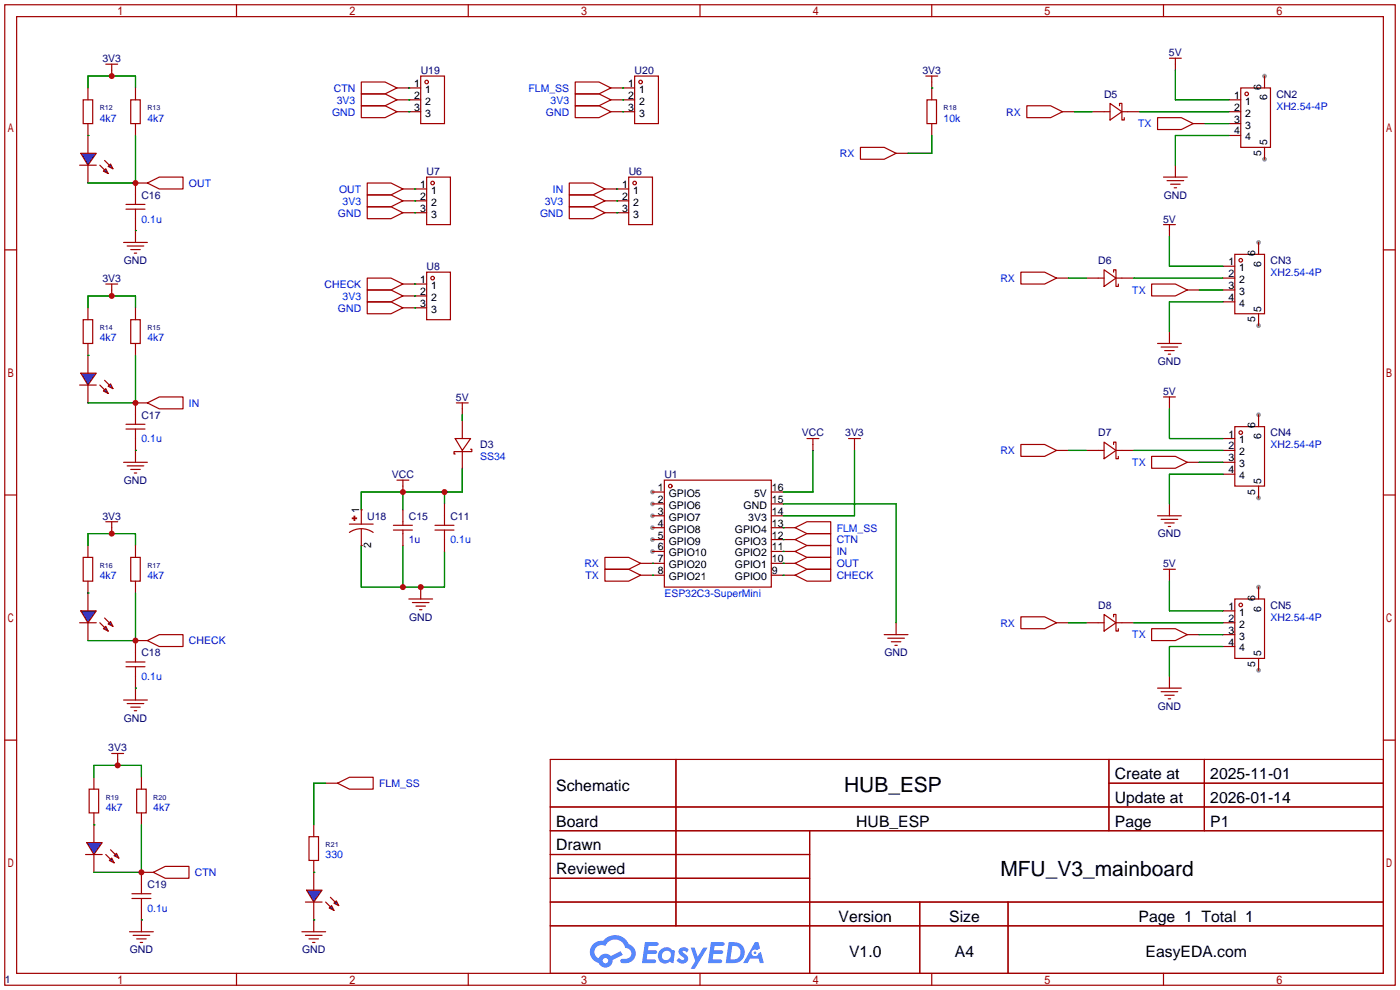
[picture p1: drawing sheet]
<svg xmlns="http://www.w3.org/2000/svg" width="299mm" height="212mm" viewBox="0 0 299 212" stroke-linecap="round" stroke-linejoin="round" font-family="sans-serif">
<g fill="#999">
<circle cx="139.4" cy="105.2" r=".51"/>
<circle cx="139.4" cy="107.7" r=".51"/>
<circle cx="139.4" cy="110.2" r=".51"/>
<circle cx="139.4" cy="112.8" r=".51"/>
<circle cx="139.4" cy="115.3" r=".51"/>
<circle cx="139.4" cy="117.9" r=".51"/>
<circle cx="270.3" cy="34" r=".51"/>
<circle cx="270.3" cy="16.3" r=".51"/>
<circle cx="269" cy="69.6" r=".51"/>
<circle cx="269" cy="51.8" r=".51"/>
<circle cx="269" cy="106.4" r=".51"/>
<circle cx="269" cy="88.6" r=".51"/>
<circle cx="269" cy="143.3" r=".51"/>
<circle cx="269" cy="125.5" r=".51"/>
</g>
<g fill="none" stroke="#a10000" stroke-width=".25">
<path d="M1 1h297.2v209.6h-297.2zM3.6 3.6h292.1v204.4h-292.1zM50.5 1v2.6M100.1 1v2.6M149.6 1v2.6M199.1 1v2.6M248.7 1v2.6M1 53.4h2.6M295.7 53.4h2.5M1 105.8h2.6M295.7 105.8h2.5M1 158.2h2.6"/>
<path d="M295.7 158.2h2.5M117.6 162.3h178.1v45.7h-178.1zM117.6 172.5h178.1M117.6 177.5h178.1M144.5 162.3v35.6M173 177.5v30.5M237 162.3v15.2M237 167.4h58.7M257.4 162.3v15.2M117.6 182.6h55.4M117.6 192.8h178.1M117.6 187.7h55.4"/>
<path d="M117.6 197.9h178.1M196.6 192.8v15.2M215.4 192.8v15.2M50.5 208v2.6M100.1 208v2.6M149.6 208v2.6M199.1 208v2.6M248.7 208v2.6"/>
</g>
<g fill="#5487ff">
<path d="M145.3 202.7a1.3 1.3 0 0 1 1.9 .3l-.4 .6a.54 .54 0 0 0-.9-.2l.1 .2a1.34 1.34 0 0 1 .9 1.8 1.47 1.47 0 0 1-2.3-.1l.5-.6 .8 .5a.31 .31 0 0 0 .4-.3 .31 .31 0 0 0-.3-.4 1.12 1.12 0 0 1-.7-1.8z"/>
<path d="M147.6 202.5h.9l.6 2 1.2-2h.9l-2.7 4.6h-.9l1-1.7z"/>
<path d="M137.8 201.4h1.7a1.31 1.31 0 0 1 1.2 .2 .4 .4 0 0 1-.3 .5l-1.8 .1-.1 .9h1.6a.4 .4 0 0 1 .4 .4 .4 .4 0 0 1-.5 .4h-1.6l-.2 1.2h1.4a.46 .46 0 0 1 .5 0 .46 .46 0 0 1 .1 .5l-.4 .2h-2.6z"/>
<path d="M151.9 201.4h1.7a1.32 1.32 0 0 1 1.2 .2 .39 .39 0 0 1-.3 .5l-1.8 .1-.1 .9h1.6a.4 .4 0 0 1 .4 .4 .4 .4 0 0 1-.4 .4h-1.7l-.2 1.2h1.4a.46 .46 0 0 1 .5 0 .46 .46 0 0 1 .1 .5l-.4 .2h-2.6z"/>
<path d="M161.3 201.4h.8l.3 1.3-.6 .4a.75 .75 0 0 0-1.1 .3 .75 .75 0 0 0 .5 1 .75 .75 0 0 0 .9-.7l.5-.2 .6 2.3h-.8l-.3-.9h-1.8l-.5 .9h-1z"/>
<path d="M155.7 201.4l-.6 4.4h1.5a2.27 2.27 0 0 0 2.6-2.2 2.27 2.27 0 0 0-2.7-2.2zM156.5 202.1a1.5 1.5 0 0 1 1.8 1.6 1.5 1.5 0 0 1-1.9 1.4h-.3z"/>
<path d="M141.2 203a1.6 1.6 0 0 0-.3 2.3 1.6 1.6 0 0 0 2.3 .2l.7 .3 .3-2.4-.1-.3-.5-.1a1.58 1.58 0 0 0-2.4 0zM141.8 203.5a.98 .98 0 0 1 1.6 .4 .98 .98 0 0 1-1.1 1.3 .94 .94 0 0 1-.9-.7 .94 .94 0 0 1 .4-1z"/>
<path d="M126.8 201.8a2.37 2.37 0 0 0 1.1 4 1.54 1.54 0 0 0 1.8 1 1.54 1.54 0 0 0 1.2-1.6l2.2-1.1-.5-.8-2 1a1.57 1.57 0 0 0-2.7 .5 1.5 1.5 0 0 1-.7-2.1 1.5 1.5 0 0 1 2.2-.5 2.23 2.23 0 0 1 2.3-1.4 2.23 2.23 0 0 1 2 1.8 1.16 1.16 0 0 1 1.2 1.1 1.16 1.16 0 0 1-1.1 1.2h-.7a.47 .47 0 0 0-.5 .4 .47 .47 0 0 0 .4 .5 2.17 2.17 0 0 0 2.5-.9 2.17 2.17 0 0 0-.3-2.7l-.8-.4a3.2 3.2 0 0 0-5.5-.7l-1.1 .1zM128.8 205.3a.6 .6 0 0 1 1.2 0 .6 .6 0 0 1-1.2 0z"/>
<circle cx="161.4" cy="203.6" r=".28"/>
</g>
<g fill="none" stroke="#a10000" stroke-width=".25">
<path d="M17 35.3h3.6M18.8 29v3.8M18.8 35.3v3.8M78.5 39.1h5.1l2.5 1.3-2.5 1.3h-5.1zM91.2 37.8h5.1v10.2h-5.1zM121.7 39.1h5l2.6 1.3-2.6 1.3h-5zM134.4 37.8h5v10.2h-5zM78.5 41.7h5.1l2.5 1.2-2.5 1.3h-5.1zM78.5 44.2h5.1l2.5 1.3-2.5 1.2h-5.1zM78.5 59.4h5.1l2.5 1.3-2.5 1.3h-5.1zM86.1 40.4h5.1M86.1 42.9h5.1"/>
<path d="M86.1 45.5h5.1M91.2 58.2h5.1v10.1h-5.1zM121.7 41.7h5l2.6 1.2-2.6 1.3h-5zM121.7 44.2h5l2.6 1.3-2.6 1.2h-5zM129.3 40.4h5.1M129.3 42.9h5.1M129.3 45.5h5.1M78.5 62h5.1l2.5 1.2-2.5 1.3h-5.1zM78.5 64.5h5.1l2.5 1.3-2.5 1.3h-5.1zM86.1 60.7h5.1M86.1 63.2h5.1M86.1 65.8h5.1"/>
<path d="M97.3 93.7h3.3l-1.8 2.6zM97.5 86.1h2.6M98.8 86.1v2.5M98.8 89.9v3.8M98.8 96.3v3.8M100.6 96h.2v.5h-3.8v.5h.3M172.5 93.7h2.5M173.7 93.7v2.6M181.4 93.7h2.5M182.6 93.7v2.6M74.7 113.8a4.4 4.4 0 0 1 5.1 0M74.7 112h5.1"/>
<path d="M75.3 110.7h.9v.1h-.9zM75.7 110.3h.1v.9h-.1zM77.2 109h.1M77.2 116.6h.1M77.2 109v3M77.2 113v3.6M84.1 112.3h4M84.1 113.3h4M84.8 102.6h2.6M86.1 102.6v2.6M86.1 109v3.3M86.1 113.3v3.3"/>
<path d="M93 112.3h4M93 113.3h4M95 107.7v4.6M95 113.3v4.6M129.3 119.1h5.1l2.5 1.3-2.5 1.3h-5.1zM139.4 105.2h2.6M139.4 107.7h2.6M139.4 110.2h2.6M139.4 112.8h2.6M139.4 115.3h2.6M139.4 117.9h2.6M142 102.6h22.8v22.9h-22.8z"/>
<path d="M164.8 105.2h2.6M164.8 107.7h2.6M164.8 110.2h2.6M164.8 112.8h2.6M164.8 115.3h2.6M164.8 117.9h5.1M169.9 117.9l2.6-1.3h5v2.5h-5zM87.4 128h5.1M88.1 128.8h3.6M88.9 129.5h2M89.7 130.3h.5M89.9 125.5v2.5"/>
<path d="M129.3 121.7h5.1l2.5 1.2-2.5 1.3h-5.1zM136.9 120.4h5.1M136.9 122.9h5.1M164.8 120.4h5.1M164.8 122.9h5.1M169.9 122.9l2.6-1.2h5v2.5h-5zM169.9 120.4l2.6-1.3h5v2.6h-5zM189 135.6h5.1M189.7 136.4h3.6M190.5 137.2h2M191.3 137.9h.5M191.5 133.1v2.5"/>
<circle cx="92.5" cy="39.1" r=".38"/>
<circle cx="135.6" cy="39.1" r=".38"/>
<circle cx="92.5" cy="59.4" r=".38"/>
<circle cx="143.3" cy="103.9" r=".38"/>
</g>
<g fill="none" stroke="#008700" stroke-width=".25">
<path d="M88.6 40.4h.1M88.6 42.9h.1M88.6 45.5h.1M131.8 40.4h.1M131.8 42.9h.1M131.8 45.5h.1M88.6 60.7h.1M88.6 63.2h.1M88.6 65.8h.1M98.8 88.6v1.3M173.7 96.3v8.9h-6.3M182.6 96.3v13.9h-15.2"/>
<path d="M77.2 116.6v8.9h17.8v-7.6M86.1 105.2v3.8M86.1 116.6v8.9M95 105.2v2.5M98.8 100.1v5.1h-21.6v3.8M167.4 117.9h.1M167.4 107.7h24.1v25.4M139.4 120.4h.1M139.4 122.9h.1M167.4 122.9h.1M167.4 120.4h.1"/>
</g>
<g fill="#00f" stroke="#a10000" stroke-width=".25">
<path d="M17.3 32.8h3.3l-1.8 2.5z"/>
<path d="M23.1 35.6l.5-.5 .5 1z"/>
<path d="M22.1 36.6l.5-.5 .5 1z"/>
</g>
<g fill="none" stroke="#a10000" stroke-width=".25">
<path d="M18.8 18.8v2.5M22.6 13.7h2.5M23.9 13.7v2.6M29 18.8v2.5M17.8 21.3h2v5.1h-2zM18.8 26.4v2.6M21.3 35.3l1.1 1M22.4 34.3l1 1M27.9 21.3h2.1v5.1h-2.1zM29 26.4v2.6M29 39.1h2.5M31.5 39.1l2.5-1.3h5.1v2.6h-5.1z"/>
<path d="M18.8 75.9v3.9M17 82.3h3.6M18.8 82.3v3.8"/>
</g>
<path d="M18.8 18.8v-2.5h10.2v2.5M18.8 29h.1M29 29v10.1h-10.2" fill="none" stroke="#008700" stroke-width=".25"/>
<g fill="#00f" stroke="#a10000" stroke-width=".25">
<path d="M17.3 79.8h3.3l-1.8 2.5z"/>
<path d="M23.1 82.5l.5-.5 .5 1.1z"/>
<path d="M22.1 83.6l.5-.5 .5 1z"/>
</g>
<g fill="none" stroke="#a10000" stroke-width=".25">
<path d="M17.8 68.3h2v5.1h-2zM18.8 65.8v2.5M18.8 73.4v2.5M22.6 60.7h2.5M23.9 60.7v2.5M27.9 68.3h2.1v5.1h-2.1zM29 65.8v2.5M29 73.4v2.5M21.3 82.3l1.1 1M22.4 81.3l1 1M29 86.1h2.5M31.5 86.1l2.5-1.3h5.1v2.6h-5.1z"/>
<path d="M17 133.1h3.6M18.8 126.7v3.9M18.8 133.1v3.8"/>
</g>
<path d="M18.8 75.9h.1M18.8 65.8v-2.6h10.2v2.6M29 75.9v10.2h-10.2" fill="none" stroke="#008700" stroke-width=".25"/>
<g fill="#00f" stroke="#a10000" stroke-width=".25">
<path d="M17.3 130.6h3.3l-1.8 2.5z"/>
<path d="M23.1 133.4l.5-.6 .5 1.1z"/>
<path d="M22.1 134.4l.5-.5 .5 1z"/>
</g>
<g fill="none" stroke="#a10000" stroke-width=".25">
<path d="M77.2 17.5h5.1l2.5 1.3-2.5 1.3h-5.1zM84.8 18.8h5.1M89.9 16.3h5.1v10.1h-5.1zM122.9 17.5h5.1l2.6 1.3-2.6 1.3h-5.1zM130.6 18.8h5M135.6 16.3h5.1v10.1h-5.1zM197.9 16.3h2.5M199.1 16.3v5M249.9 12.4h2.6M251.2 12.4v2.6M265.2 18.8h6.3v12.7h-6.3zM270.3 16.3v2.5"/>
<path d="M29 39.1v4.6M77.2 20.1h5.1l2.5 1.2-2.5 1.3h-5.1zM77.2 22.6h5.1l2.5 1.3-2.5 1.2h-5.1zM84.8 23.9h5.1M84.8 21.3h5.1M122.9 20.1h5.1l2.6 1.2-2.6 1.3h-5.1zM122.9 22.6h5.1l2.6 1.3-2.6 1.2h-5.1zM130.6 23.9h5M130.6 21.3h5M183.9 31.5h5.1l2.5 1.3-2.5 1.2h-5.1zM191.5 32.8h2.6M198.1 21.3h2.1v5.1h-2.1z"/>
<path d="M199.1 26.4v2.6M219.5 22.6h5l2.6 1.3-2.6 1.2h-5zM227.1 23.9h2.5M233.4 23.9h3.8M237.2 22.1l2.6 1.8-2.6 1.8zM239.3 22.6v-.5h.5v3.6h.5v-.6M239.8 23.9h3.8M247.4 25.1h5.1l2.5 1.3-2.5 1.3h-5.1zM248.7 37.8h5M249.4 38.6h3.6M250.2 39.4h2M251.2 35.3v2.5"/>
<path d="M255 26.4h2.6M262.6 23.9h2.6M262.6 26.4h2.6M262.6 21.3h2.6M262.6 29h2.6M270.3 31.5v2.5M26.4 51.8h5.1M26.9 43.7h4.1M26.9 44.7h4.1M27.2 52.6h3.5M27.9 53.3h2.1M28.7 54.1h.5"/>
<path d="M29 44.7v7.1M218.2 58.2h5.1l2.5 1.2-2.5 1.3h-5.1zM225.8 59.4h2.5M232.2 59.4h3.8M236 57.7l2.5 1.7-2.5 1.8zM238 58.2v-.5h.5v3.5h.5v-.5M238.5 59.4h3.8M248.7 48h2.5M249.9 48v2.5M251 40.1h.5M261.4 59.4h2.5M261.4 56.9h2.5"/>
<path d="M263.9 54.4h6.4v12.7h-6.4zM269 51.8v2.6M246.1 60.7h5.1l2.5 1.3-2.5 1.2h-5.1zM247.4 73.4h5.1M248.2 74.2h3.5M248.9 74.9h2.1M249.7 75.7h.5M249.9 70.9v2.5M253.7 62h2.6M261.4 62h2.5M261.4 64.5h2.5M269 67.1v2.5"/>
<path d="M26.4 98.8h5.1M26.9 90.7h4.1M26.9 91.7h4.1M27.2 99.6h3.5M29 86.1v4.6M29 91.7v7.1M218.2 95h5.1l2.5 1.3-2.5 1.2h-5.1zM225.8 96.3h2.5M232.2 96.3h3.8M236 94.5l2.5 1.8-2.5 1.7zM238 95v-.5h.5v3.5h.5v-.5M238.5 96.3h3.8"/>
<path d="M246.1 97.5h5.1l2.5 1.3-2.5 1.3h-5.1zM248.7 84.8h2.5M249.9 84.8v2.6M253.7 98.8h2.6M261.4 96.3h2.5M261.4 98.8h2.5M261.4 93.7h2.5M263.9 91.2h6.4v12.7h-6.4zM269 88.6v2.6M17.8 119.1h2v5.1h-2zM18.8 116.6v2.5M22.6 111.5h2.5"/>
<path d="M23.9 111.5v2.5M27.9 119.1h2.1v5.1h-2.1zM27.9 100.3h2.1M28.7 101.1h.5M29 116.6v2.5M167.4 115.3h2.5M167.4 112.8h2.5M169.9 115.3l2.6-1.3h5v2.6h-5zM169.9 112.8l2.6-1.3h5v2.5h-5zM247.4 110.2h5.1M248.2 111h3.5M248.9 111.8h2.1"/>
<path d="M249.7 112.5h.5M249.9 107.7v2.5M261.4 101.3h2.5M269 103.9v2.5M18.8 124.2v2.5M21.3 133.1l1.1 1M22.4 132.1l1 1M29 124.2v2.5M31.5 136.9l2.5-1.3h5.1v2.6h-5.1zM31.5 136.9h-2.5v4.6M218.2 131.8h5.1l2.5 1.3-2.5 1.3h-5.1zM225.8 133.1h2.5"/>
<path d="M232.2 133.1h3.8M236 131.3l2.5 1.8-2.5 1.8zM238 131.8v-.5h.5v3.6h.5v-.5M238.5 133.1h3.8M246.1 134.4h5.1l2.5 1.2-2.5 1.3h-5.1zM248.7 121.7h2.5M249.9 121.7v2.5M253.7 135.6h2.6M261.4 133.1h2.5M261.4 135.6h2.5M261.4 130.6h2.5M261.4 138.2h2.5"/>
<path d="M263.9 128h6.4v12.7h-6.4zM269 125.5v2.5M26.4 149.6h5.1M26.9 141.5h4.1M26.9 142.5h4.1M27.2 150.4h3.5M27.9 151.1h2.1M28.7 151.9h.5M29 142.5v7.1M247.4 147.1h5.1M248.2 147.8h3.5M248.9 148.6h2.1"/>
<path d="M249.7 149.4h.5M249.9 144.5v2.6M269 140.7v2.6M20.1 176.3v3.8M18.3 182.6h3.5M20.1 182.6v3.8"/>
<circle cx="91.2" cy="17.5" r=".38"/>
<circle cx="136.9" cy="17.5" r=".38"/>
<circle cx="266.4" cy="20.1" r=".38"/>
<circle cx="265.2" cy="55.6" r=".38"/>
<circle cx="265.2" cy="92.5" r=".38"/>
<circle cx="265.2" cy="129.3" r=".38"/>
</g>
<g fill="none" stroke="#008700" stroke-width=".25">
<path d="M87.4 18.8h.1M133.1 18.8h.1M199.1 18.8h.1M251.2 15v6.3h11.4M87.4 21.3h.1M87.4 23.9h.1M133.1 21.3h.1M133.1 23.9h.1M199.1 29v3.8h-5M229.6 23.9h3.8M243.6 23.9h19M257.6 26.4h5"/>
<path d="M262.6 29h-11.4v6.3M29 49.3h.1M228.3 59.4h3.9M242.3 59.4h19.1M249.9 50.5v6.4h11.5M256.3 62h5.1M261.4 64.5h-11.5v6.4M29 96.3h.1M228.3 96.3h3.9M242.3 96.3h19.1M249.9 87.4v6.3h11.5M256.3 98.8h5.1"/>
<path d="M18.8 116.6v-2.6h10.2v2.6M167.4 115.3h.1M167.4 112.8h.1M261.4 101.3h-11.5v6.4M18.8 126.7h.1M29 126.7v10.2h-10.2M228.3 133.1h3.9M242.3 133.1h19.1M249.9 124.2v6.4h11.5M256.3 135.6h5.1M261.4 138.2h-11.5v6.3M29 147.1h.1"/>
</g>
<g fill="#00f" stroke="#a10000" stroke-width=".25">
<path d="M18.5 180.1h3.3l-1.7 2.5z"/>
<path d="M24.9 182.4l.5 1-1-.5z"/>
<path d="M23.4 183.9l.5-.5 .5 1z"/>
</g>
<g fill="none" stroke="#a10000" stroke-width=".25">
<path d="M19 168.7h2.1v5h-2.1zM20.1 166.1v2.6M20.1 173.7v2.6M23.9 161h2.5M25.1 161v2.6M29.2 168.7h2v5h-2zM30.2 166.1v2.6M30.2 173.7v2.6M22.6 182.6l1 1M23.6 181.6l1 1M27.7 199.1h5.1M28.2 191h4.1"/>
<path d="M28.2 192h4.1M28.4 199.9h3.6M30.2 192v7.1M32.8 186.4l2.5-1.2h5.1v2.5h-5.1zM32.8 186.4h-2.6v4.6M65.3 192.8h3.5M67.1 186.4v3.8M67.1 192.8v3.8M29.2 200.7h2M30 201.4h.5"/>
</g>
<path d="M20.1 176.3h.1M20.1 166.1v-2.5h10.1v2.5M30.2 176.3v10.1h-10.1M30.2 196.6h.1" fill="none" stroke="#008700" stroke-width=".25"/>
<g fill="#00f" stroke="#a10000" stroke-width=".25">
<path d="M65.5 190.2h3.3l-1.7 2.6z"/>
<path d="M71.9 192.5l.5 1-1-.5z"/>
<path d="M70.4 194.1l.5-.6 .5 1.1z"/>
</g>
<path d="M66 178.8h2.1v5.1h-2.1zM67.1 176.3v2.5M69.6 167.4h2.5M72.1 167.4l2.6-1.3h5.1v2.6h-5.1zM64.5 199.1h5.1M65.3 199.9h3.5M67.1 183.9v2.5M67.1 196.6v2.5M69.6 192.8l1 1M70.6 191.8l1 1M66 200.7h2.1M66.8 201.4h.5" fill="none" stroke="#a10000" stroke-width=".25"/>
<path d="M69.6 167.4h-2.5v8.9M67.1 186.4h.1M67.1 196.6h.1" fill="none" stroke="#008700" stroke-width=".25"/>
<g fill="#c00">
<circle cx="89.9" cy="125.5" r=".63"/>
<circle cx="86.1" cy="125.5" r=".63"/>
<circle cx="95" cy="105.2" r=".63"/>
<circle cx="86.1" cy="105.2" r=".63"/>
<circle cx="23.9" cy="16.3" r=".63"/>
<circle cx="29" cy="39.1" r=".63"/>
<circle cx="23.9" cy="63.2" r=".63"/>
<circle cx="29" cy="86.1" r=".63"/>
<circle cx="23.9" cy="114" r=".63"/>
<circle cx="29" cy="136.9" r=".63"/>
<circle cx="25.1" cy="163.6" r=".63"/>
<circle cx="30.2" cy="186.4" r=".63"/>
</g>
<g font-size="4.5">
<text x="180.4" y="169.4">HUB_ESP</text>
<text x="213.8" y="187.1">MFU_V3_mainboard</text>
</g>
<g font-size="3.4">
<text x="238.3" y="166.5">Create at</text>
<text x="258.7" y="166.5">2025-11-01</text>
<text x="118.9" y="169">Schematic</text>
<text x="238.3" y="171.6">Update at</text>
<text x="258.7" y="171.6">2026-01-14</text>
<text x="118.9" y="176.6">Board</text>
<text x="183" y="176.6">HUB_ESP</text>
<text x="238.3" y="176.6">Page</text>
<text x="258.7" y="176.6">P1</text>
<text x="118.9" y="181.7">Drawn</text>
<text x="118.9" y="186.8">Reviewed</text>
<text x="179.2" y="197">Version</text>
<text x="202.9" y="197">Size</text>
<text x="243.3" y="197">Page 1 Total 1</text>
<text x="181.5" y="204.6">V1.0</text>
<text x="204.1" y="204.6">A4</text>
<text x="244.8" y="204.6">EasyEDA.com</text>
</g>
<g font-size="2.2" fill="#000080">
<text x="249.8" y="12">5V</text>
<text x="21.9" y="13.3">3V3</text>
<text x="89.9" y="15.8">U19</text>
<text x="135.6" y="15.8">U20</text>
<text x="197.1" y="15.8">3V3</text>
<text x="236" y="20.9">D5</text>
<text x="272.8" y="20.9">CN2</text>
<text x="91.2" y="37.4">U7</text>
<text x="134.4" y="37.4">U6</text>
<text x="30.2" y="42.5">C16</text>
<text x="248.6" y="47.6">5V</text>
<text x="248.7" y="42.5">GND</text>
<text x="26.5" y="56.4">GND</text>
<text x="91.2" y="57.7">U8</text>
<text x="234.7" y="56.4">D6</text>
<text x="271.5" y="56.4">CN3</text>
<text x="21.9" y="60.3">3V3</text>
<text x="247.4" y="78">GND</text>
<text x="30.2" y="89.5">C17</text>
<text x="97.4" y="85.7">5V</text>
<text x="248.6" y="84.4">5V</text>
<text x="102.6" y="95.8">D3</text>
<text x="171.4" y="93.3">VCC</text>
<text x="180.6" y="93.3">3V3</text>
<text x="234.7" y="93.3">D7</text>
<text x="271.5" y="93.3">CN4</text>
<text x="26.5" y="103.4">GND</text>
<text x="83.7" y="102.2">VCC</text>
<text x="142" y="102.2">U1</text>
<text x="21.9" y="111.1">3V3</text>
<text x="78.5" y="111.1">U18</text>
<text x="87.4" y="111.1">C15</text>
<text x="96.3" y="111.1">C11</text>
<text x="247.4" y="114.9">GND</text>
<text x="248.6" y="121.2">5V</text>
<text x="234.7" y="130.1">D8</text>
<text x="271.5" y="130.1">CN5</text>
<text x="87.4" y="132.6">GND</text>
<text x="30.2" y="140.3">C18</text>
<text x="189" y="140.3">GND</text>
<text x="26.5" y="154.2">GND</text>
<text x="247.4" y="151.7">GND</text>
<text x="23.2" y="160.6">3V3</text>
<text x="31.5" y="189.8">C19</text>
<text x="27.7" y="203.8">GND</text>
<text x="64.6" y="203.8">GND</text>
<text x="1" y="210.1">1</text>
</g>
<g font-size="2.2" fill="#00f">
<text x="71.3" y="19.6">CTN</text>
<text x="72" y="22.2">3V3</text>
<text x="112.9" y="19.6">FLM_SS</text>
<text x="117.7" y="22.2">3V3</text>
<text x="272.8" y="23.4">XH2.54-4P</text>
<text x="21.3" y="26">4k7</text>
<text x="31.5" y="26">4k7</text>
<text x="71" y="24.7">GND</text>
<text x="116.7" y="24.7">GND</text>
<text x="201.7" y="26">10k</text>
<text x="215.1" y="24.7">RX</text>
<text x="243.3" y="27.2">TX</text>
<text x="179.5" y="33.6">RX</text>
<text x="40.4" y="39.9">OUT</text>
<text x="72.5" y="41.2">OUT</text>
<text x="118.2" y="41.2">IN</text>
<text x="30.2" y="47.6">0.1u</text>
<text x="72.2" y="46.3">GND</text>
<text x="73.2" y="43.7">3V3</text>
<text x="115.4" y="46.3">GND</text>
<text x="116.4" y="43.7">3V3</text>
<text x="271.5" y="59">XH2.54-4P</text>
<text x="69.4" y="61.5">CHECK</text>
<text x="73.2" y="64.1">3V3</text>
<text x="213.8" y="60.3">RX</text>
<text x="242" y="62.8">TX</text>
<text x="72.2" y="66.6">GND</text>
<text x="21.3" y="73">4k7</text>
<text x="31.5" y="73">4k7</text>
<text x="40.4" y="86.9">IN</text>
<text x="30.2" y="94.5">0.1u</text>
<text x="271.5" y="95.8">XH2.54-4P</text>
<text x="102.6" y="98.4">SS34</text>
<text x="213.8" y="97.1">RX</text>
<text x="242" y="99.6">TX</text>
<text x="178.8" y="113.6">FLM_SS</text>
<text x="87.4" y="116.1">1u</text>
<text x="96.3" y="116.1">0.1u</text>
<text x="178.8" y="118.7">IN</text>
<text x="178.8" y="116.1">CTN</text>
<text x="21.3" y="123.8">4k7</text>
<text x="31.5" y="123.8">4k7</text>
<text x="124.9" y="121.2">RX</text>
<text x="125.2" y="123.8">TX</text>
<text x="178.8" y="123.8">CHECK</text>
<text x="178.8" y="121.2">OUT</text>
<text x="142" y="127.6">ESP32C3-SuperMini</text>
<text x="40.4" y="137.7">CHECK</text>
<text x="213.8" y="133.9">RX</text>
<text x="242" y="136.5">TX</text>
<text x="271.5" y="132.6">XH2.54-4P</text>
<text x="30.2" y="145.3">0.1u</text>
<text x="22.6" y="173.3">4k7</text>
<text x="32.8" y="173.3">4k7</text>
<text x="81" y="168.2">FLM_SS</text>
<text x="69.6" y="183.4">330</text>
<text x="41.7" y="187.3">CTN</text>
<text x="31.5" y="194.9">0.1u</text>
</g>
<g font-size="2.2">
<text x="88.5" y="18.6">1</text>
<text x="88.5" y="21.1">2</text>
<text x="88.5" y="23.7">3</text>
<text x="90.9" y="19.9">1</text>
<text x="90.9" y="22.4">2</text>
<text x="134.3" y="18.6">1</text>
<text x="134.3" y="21.1">2</text>
<text x="134.3" y="23.7">3</text>
<text x="136.6" y="19.9">1</text>
<text x="136.6" y="22.4">2</text>
<text x="263.8" y="21.1">1</text>
<text x="263.8" y="23.7">2</text>
<text x="266.1" y="22.4">1</text>
<text x="269.6" y="19.2" transform="rotate(-90 269.6 19.2)">6</text>
<text x="270.8" y="21.5" transform="rotate(-90 270.8 21.5)">6</text>
<text x="90.9" y="24.9">3</text>
<text x="136.6" y="24.9">3</text>
<text x="263.8" y="26.2">3</text>
<text x="263.8" y="28.7">4</text>
<text x="266.1" y="24.9">2</text>
<text x="266.1" y="27.5">3</text>
<text x="266.1" y="30">4</text>
<text x="269.6" y="33.4" transform="rotate(-90 269.6 33.4)">5</text>
<text x="270.8" y="31" transform="rotate(-90 270.8 31)">5</text>
<text x="89.8" y="40.2">1</text>
<text x="92.1" y="41.4">1</text>
<text x="133" y="40.2">1</text>
<text x="135.3" y="41.4">1</text>
<text x="89.8" y="42.7">2</text>
<text x="89.8" y="45.3">3</text>
<text x="92.1" y="44">2</text>
<text x="92.1" y="46.5">3</text>
<text x="133" y="42.7">2</text>
<text x="133" y="45.3">3</text>
<text x="135.3" y="44">2</text>
<text x="135.3" y="46.5">3</text>
<text x="262.5" y="56.7">1</text>
<text x="262.5" y="59.2">2</text>
<text x="264.8" y="58">1</text>
<text x="268.3" y="54.7" transform="rotate(-90 268.3 54.7)">6</text>
<text x="269.6" y="57" transform="rotate(-90 269.6 57)">6</text>
<text x="89.8" y="60.5">1</text>
<text x="89.8" y="63">2</text>
<text x="89.8" y="65.6">3</text>
<text x="92.1" y="61.8">1</text>
<text x="92.1" y="64.3">2</text>
<text x="262.5" y="61.8">3</text>
<text x="262.5" y="64.3">4</text>
<text x="264.8" y="60.5">2</text>
<text x="264.8" y="63">3</text>
<text x="264.8" y="65.6">4</text>
<text x="92.1" y="66.8">3</text>
<text x="268.3" y="68.9" transform="rotate(-90 268.3 68.9)">5</text>
<text x="269.6" y="66.6" transform="rotate(-90 269.6 66.6)">5</text>
<text x="262.5" y="93.5">1</text>
<text x="264.8" y="94.8">1</text>
<text x="268.3" y="91.5" transform="rotate(-90 268.3 91.5)">6</text>
<text x="269.6" y="93.9" transform="rotate(-90 269.6 93.9)">6</text>
<text x="262.5" y="96.1">2</text>
<text x="262.5" y="98.6">3</text>
<text x="262.5" y="101.1">4</text>
<text x="264.8" y="97.3">2</text>
<text x="264.8" y="99.9">3</text>
<text x="140.6" y="104.9">1</text>
<text x="140.6" y="107.5">2</text>
<text x="142.9" y="106.2">GPIO5</text>
<text x="161.2" y="106.2">5V</text>
<text x="165" y="107.5">15</text>
<text x="165" y="104.9">16</text>
<text x="264.8" y="102.4">4</text>
<text x="268.3" y="105.7" transform="rotate(-90 268.3 105.7)">5</text>
<text x="269.6" y="103.4" transform="rotate(-90 269.6 103.4)">5</text>
<text x="76.8" y="109.6" transform="rotate(-90 76.8 109.6)">1</text>
<text x="140.6" y="110">3</text>
<text x="140.6" y="112.6">4</text>
<text x="142.9" y="108.8">GPIO6</text>
<text x="142.9" y="111.3">GPIO7</text>
<text x="142.9" y="113.8">GPIO8</text>
<text x="157.1" y="113.8">GPIO4</text>
<text x="158.9" y="108.8">GND</text>
<text x="159.9" y="111.3">3V3</text>
<text x="165" y="112.6">13</text>
<text x="165" y="110">14</text>
<text x="79.3" y="117.2" transform="rotate(-90 79.3 117.2)">2</text>
<text x="140.6" y="115.1">5</text>
<text x="140.6" y="117.6">6</text>
<text x="142.9" y="116.4">GPIO9</text>
<text x="142.9" y="118.9">GPIO10</text>
<text x="157.1" y="118.9">GPIO2</text>
<text x="157.1" y="116.4">GPIO3</text>
<text x="165" y="117.6">11</text>
<text x="165" y="115.1">12</text>
<text x="140.6" y="120.2">7</text>
<text x="140.6" y="122.7">8</text>
<text x="142.9" y="121.5">GPIO20</text>
<text x="142.9" y="124">GPIO21</text>
<text x="157.1" y="124">GPIO0</text>
<text x="157.1" y="121.5">GPIO1</text>
<text x="165" y="122.7">9</text>
<text x="165" y="120.2">10</text>
<text x="262.5" y="130.3">1</text>
<text x="264.8" y="131.6">1</text>
<text x="268.3" y="128.4" transform="rotate(-90 268.3 128.4)">6</text>
<text x="269.6" y="130.7" transform="rotate(-90 269.6 130.7)">6</text>
<text x="262.5" y="132.9">2</text>
<text x="262.5" y="135.4">3</text>
<text x="262.5" y="138">4</text>
<text x="264.8" y="134.2">2</text>
<text x="264.8" y="136.7">3</text>
<text x="264.8" y="139.2">4</text>
<text x="268.3" y="142.6" transform="rotate(-90 268.3 142.6)">5</text>
<text x="269.6" y="140.3" transform="rotate(-90 269.6 140.3)">5</text>
</g>
<g font-size="1.5" fill="#000080">
<text x="21.3" y="23.6">R12</text>
<text x="31.5" y="23.6">R13</text>
<text x="201.7" y="23.6">R18</text>
<text x="21.3" y="70.6">R14</text>
<text x="31.5" y="70.6">R15</text>
<text x="21.3" y="121.4">R16</text>
<text x="31.5" y="121.4">R17</text>
<text x="22.6" y="170.9">R19</text>
<text x="32.8" y="170.9">R20</text>
<text x="69.6" y="181.1">R21</text>
</g>
</svg>
